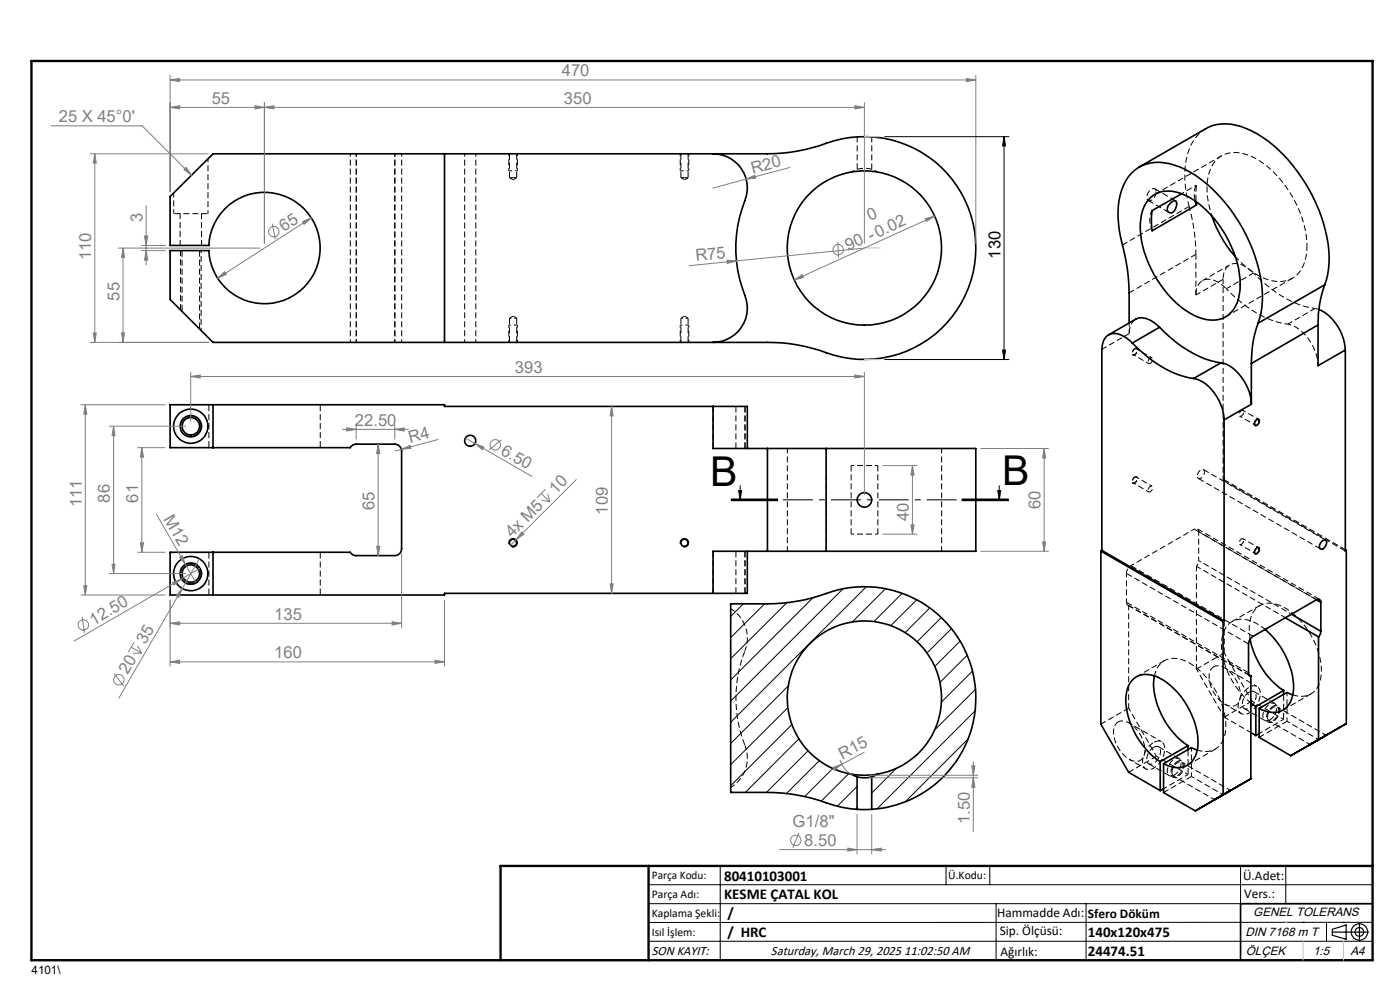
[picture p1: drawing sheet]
<svg xmlns="http://www.w3.org/2000/svg" width="297mm" height="210mm" viewBox="0 0 297 210" stroke-linecap="round" stroke-linejoin="round" font-family="sans-serif">
<path d="M38.6 53.1v12.9M44.1 45.3h-7.3M245.3 40.7l-.2-.6a1.53 1.53 0 0 0-1.8 1.6 .66 .66 0 0 0 .2 .8 .66 .66 0 0 0 .8-.1 2.2 2.2 0 0 0 1-1.7M44.3 85.8v9.1M67.9 94.9v-9.1M44.3 117.1v9.1M67.9 126.2v-9.1M158 138a27.3 27.3 0 0 0 0 20.1M244.7 157.5a4.8 4.8 0 0 0-2.2 4.9 1.44 1.44 0 0 0 2.5 .4 4.6 4.6 0 0 0 1.9-5 1.41 1.41 0 0 0-2.2-.3M265 145.8a4.8 4.8 0 0 0-2.2 4.9 1.44 1.44 0 0 0 2.4 .4 4.6 4.6 0 0 0 2-5 1.41 1.41 0 0 0-2.2-.3M272.3 147.3v5.3M252 164.3v-5.3" fill="none" stroke="#000" stroke-width=".21" stroke-dasharray="1.3 .6" stroke-dashoffset="-.1" stroke-linecap="butt"/>
<g fill="none" stroke="#000" stroke-width=".21" stroke-dasharray="1.3 .6" stroke-dashoffset=".6" stroke-linecap="butt">
<path d="M74.3 32.6v40M75.6 32.6v40M83.8 32.6v40M85.2 32.6v40M98.6 32.6v40M277.3 52.2a23.4 23.4 0 0 0-10.9-18.5 7.4 7.4 0 0 0-7.5-.5 7.4 7.4 0 0 0-2.8 6.2l.2 3.3 .8 3.1M100.9 72.6v-40M240.4 75.2l3.3 1.9M244.4 75.9l-3.3-1.9M260.1 61.3a23.5 23.5 0 0 0 13.1 7.5M278.9 65.4a22.8 22.8 0 0 1-13-7.5M263 88.3l3.3 1.9"/>
<path d="M267 89l-3.3-1.9M240.4 102.4l3.3 1.9M244.4 103.1l-3.3-1.9M263 115.5l3.3 1.9M267 116.2l-3.3-1.9M265.6 148.7l6.7 3.9M273 153l6.7 3.9M245.3 160.4l6.7 3.9M252.8 164.7l6.7 3.9"/>
</g>
<g fill="none" stroke="#000" stroke-width=".21" stroke-dasharray="1.3 .6" stroke-dashoffset=".4" stroke-linecap="butt">
<path d="M108.1 37.7h.7M108.1 37.7l.7 .4M108.8 37.7h.8M108.8 38.1l.8-.4M144.4 37.7h.8M144.4 37.7l.8 .4M145.2 37.7h.8M145.2 38.1l.8-.4M36.8 41v4.3M108.8 67l-.7 .5M109.6 67.5l-.8-.5M145.2 67l-.8 .5"/>
<path d="M146 67.5l-.8-.5M279.8 65.6l-.9-.2M254.3 118.9v-6.1M239 121.6v6.2M252.8 158.6v6.1M269.2 152.9l8.7 5M270.1 149.8a2.79 2.79 0 0 0-1.3 3.1 1.08 1.08 0 0 0 1.8-.2 2.11 2.11 0 0 0 .4-3h-.6l-.3 .1M273 153v-6.1M249 164.6l8.7 5M249.8 161.5a2.79 2.79 0 0 0-1.3 3.1 1.08 1.08 0 0 0 1.8-.2 2.11 2.11 0 0 0 .5-3h-.6l-.4 .1"/>
</g>
<path d="M42.7 70v-16.9M109.6 67.5h-1.5M146 67.5h-1.6" fill="none" stroke="#000" stroke-width=".21" stroke-dasharray="1.3 .6" stroke-dashoffset=".8" stroke-linecap="butt"/>
<g fill="none" stroke="#000" stroke-width=".21" stroke-dasharray="1.3 .6" stroke-dashoffset=".5" stroke-linecap="butt">
<path d="M186.2 36.5a5.5 5.5 0 0 0-5.6 0M44.1 45.3v-11.6M239.6 68.5v2.3M240.7 73.9l-.4 .5a.6 .6 0 0 0 .2 1l.7-.5a.6 .6 0 0 0-.2-1h-.3M273.2 68.8a8.8 8.8 0 0 1 6 6.3l.4 2.5M240.7 101.1l-.4 .5a.6 .6 0 0 0 .2 1l.7-.5a.6 .6 0 0 0-.2-1h-.3M253.3 112.2l-13.4 7.8M254.3 112.8l25 14.4M239 127.8a.58 .58 0 0 0 .4 .6M246.4 157.3l-6.8-3.9M253.8 141.9l5.9 10.2M259.8 149.4l3.5 2"/>
<path d="M265.6 148.7l-5.9-10.2M266.7 145.6l-6.9-3.9M272.3 152.6l-5.2 3M239.6 161.1l3.5 2M245.3 160.4l-5.9-10.2M252 164.3l-5.1 3"/>
</g>
<g fill="none" stroke="#000" stroke-width=".21" stroke-dasharray="1.3 .6" stroke-dashoffset=".1" stroke-linecap="butt">
<path d="M259.2 33l-14.2 8.2M38.2 45.3v6.7M38.3 53.1v12.6M42.8 52v-6.7M252.3 43.8l-14.2 8.2M253.7 53.9v8.7M239.6 62.1l14.1-8.2M260 67.2l14.2-8.2M285.4 116.6l-25.7-14.8M259.7 131.7v6.8M259.7 138.5l-5.9 3.4M267.3 128.4l-5.9 3.4"/>
<path d="M239.4 150.2l-5.9 3.4M247 140.1l-5.9 3.4M265.6 148.7l-5.9 3.4M272.2 150.6l5.9-3.4M273 153l-5.9 3.4M274.3 147.4a4.2 4.2 0 0 0 5.9-3.8 16.4 16.4 0 0 0-6.3-13.8 6.6 6.6 0 0 0-6.1-1.6 4.9 4.9 0 0 0-2.8 4.8l.2 2.6M245.3 160.4l-5.9 3.4M251.9 162.3l5.9-3.4M252.8 164.7l-5.9 3.4"/>
</g>
<g fill="none" stroke="#000" stroke-width=".21" stroke-dasharray="1.3 .6" stroke-linecap="butt">
<path d="M108.1 32.6v5.1M109.6 37.7v-5.1M109.8 36.2h-.1M144.4 32.6v5.1M146 37.7v-5.1M181.8 29v6.9M184.9 35.9v-6.9M243.6 42.5l4.4 2.6M249.4 42.6l-4.4-2.6M42.3 69.7v-16.6M107.9 69h.1M108.1 67.5v5.1"/>
<path d="M109.6 72.6v-5.1M144.3 69h.1M144.4 67.5v5.1M146 72.6v-5.1M151.3 86.2v8.9M156.1 86.2v8.9M158 86.2v8.9M186.2 98.8v14.5M156.1 116.9v8.9M180.6 113.3v-14.5M239.9 120l25.9 15M253.3 112.2l26 15"/>
<path d="M254.2 101.5l25.9 14.9M259.5 101.9l25.9 15M259.5 101.9l.2-.1M281.2 114.6l-25.9-15M151.3 125.8v-8.9M158 125.8v-8.9M239 121.6l25.9 15M239 127.8l25.9 14.9M239.2 128.4l26 14.9M279.9 127.1l-25.9-14.9M264 150.3l4.3 2.5M270.4 149.2l-4.3-2.5"/>
<path d="M243.7 162l4.4 2.5M250.1 160.9l-4.3-2.5"/>
</g>
<g fill="none" stroke="#000" stroke-width=".35">
<path d="M94.3 32.6v40M151.3 32.6a7.3 7.3 0 0 1 6.7 10 27.8 27.8 0 0 0 .3 21 7.3 7.3 0 0 1-7 9M241.7 35.4l14.1-8.1a10.1 10.1 0 0 1 9.7 .5 32.1 32.1 0 0 1 14.3 16.8 24 24 0 0 1 1.6 14.8l-.4 1M36.1 41.7l9.1-9.1h117.6a39.2 39.2 0 0 0 14.1-2.7 23.7 23.7 0 0 1 30 24.4 23.7 23.7 0 0 1-33.1 20l-3.1-.8a33.6 33.6 0 0 0-7.9-.9h-117.6l-9.1-9.1v-10.3h8.2a11.8 11.8 0 0 0 17.9 9.5 11.8 11.8 0 0 0 0-20.2 11.8 11.8 0 0 0-17.9 9.6h-8.2zM244.2 41.8a6 6 0 0 1 6.2-.8 20.6 20.6 0 0 1 10.7 11.1 17.8 17.8 0 0 1 1.6 11.3 5.7 5.7 0 0 1-7.6 4.2 18.4 18.4 0 0 1-9.7-8.3 19.7 19.7 0 0 1-3.3-13.7 6.7 6.7 0 0 1 2.1-3.8zM248.4 43a.9 .9 0 0 1 1.1-.3 1.97 1.97 0 0 1-1.2 2.5 .98 .98 0 0 1-.7-.8 .98 .98 0 0 1 .4-1zM250.7 41.1l-6.3 3.6-.1 1.5 .1 2.8 9.4-5.5M253.5 42.6l.3 .9M253.8 42.8v.7M257.1 45.8a25.5 25.5 0 0 0 5 8.7M239.5 68.5v-6.4a42.4 42.4 0 0 0-1.7-11.6 17.3 17.3 0 0 1 1-12.1 8.2 8.2 0 0 1 10.3-3.4 26.3 26.3 0 0 1 12.8 10.7 32 32 0 0 1 5.9 18.3 13.7 13.7 0 0 1-.9 4.6M240.2 72.8a5.4 5.4 0 0 0-4.4-2 2.98 2.98 0 0 0-2 3.3v42.7"/>
<path d="M240.2 72.8a24.7 24.7 0 0 0 11.9 7.3l1.1 .2M246 69.4l-.6-.5a3.9 3.9 0 0 0-4.5-1.2l-5.7 3.3M246 69.4a24.3 24.3 0 0 0 11.9 7.4l1.1 .2M246 69.4l-5.8 3.4M259 77a7.8 7.8 0 0 1 5.4 4.6 8.8 8.8 0 0 1 1.1 4.2M259 77l-5.8 3.3M265.5 77.1v8.7M266.9 68.6a23.9 23.9 0 0 0-1.4 8.5M279.6 68.9l-14.1 8.2M279.6 68.9v8.7l5.8-3.3M279.8 65.7a10 10 0 0 1 5.6 8.6M281 60.4a23.9 23.9 0 0 0-1.4 8.5"/>
<path d="M281 60.4l-14.1 8.2M285.4 74.3v42.6l.2-.1M45.2 85.9v9.1M151.3 86.2h-57v-.3h-58.2v9.1h38.2a1.51 1.51 0 0 1 1.3-.8h8.1a1.45 1.45 0 0 1 1.5 1.5v20.7a1.45 1.45 0 0 1-1.5 1.5h-8.1a1.39 1.39 0 0 1-1.3-.8h-38.2v9.1h58.2v-.3h57M151.3 86.2h7.2v8.9M151.3 86.2v8.9h11.5M162.8 95.1h12.5M162.8 95.1v21.8M175.3 95.1h31.7v21.8h-31.7M175.3 95.1v21.8M253.2 80.3a8.8 8.8 0 0 1 6.1 6.3l.4 2.5M259.7 89.1v42.6"/>
<path d="M265.5 85.8l-5.8 3.3M266.5 89.2l.3-.2a.67 .67 0 0 1 .2 .8 .67 .67 0 0 1-.8 .3v-.5zM45.2 117.1v9.1M158.5 116.9v9h-7.2M162.8 116.9h12.5M162.8 116.9h-11.5v9M233.5 116.9l26 15M233.5 116.9v36.7l5.9 10.2 6.7 3.9M233.8 116.8l25.9 14.9M233.8 116.8l-.3 .1M266.5 116.4l.3-.2a.73 .73 0 0 1 .2 .8 .73 .73 0 0 1-.7 .4l-.1-.5zM280.5 114.7a.55 .55 0 0 1 .9 .1 1.39 1.39 0 0 1-1.2 1.7 .96 .96 0 0 1 .1-1.5z"/>
<path d="M285.4 116.6l.2 .2M285.6 116.8v36.7l-5.9 3.4M259.5 131.9v36.7M259.7 131.7l-.2 .2M265.2 135.6a17.1 17.1 0 0 0 7.1 10.9M268.4 133.5a17 17 0 0 1 6 12.6 4.8 4.8 0 0 1-3.5 5 5.9 5.9 0 0 1-3.8-.8M272.7 131l7 4.1M273.9 130.3l6.3 3.6M279.3 127.2a.58 .58 0 0 1 .6 0 .58 .58 0 0 1 .3 .6M279.3 127.2l-13.5 7.8a1.97 1.97 0 0 0-.9 1.6v6.1a.56 .56 0 0 0 .5 .7M279.3 127.2l.9 .6M279.7 135.1v21.8"/>
<path d="M280.2 133.9l-.1 .5-.4 .7M280.2 127.8v6.1M244.9 143.4a15.3 15.3 0 0 0 4.1 12.1l1.4 1.5 1.6 1.2M252 158.2l-5.9 3.4M252 158.2v.8M254 159.1l-1.3-.5-5.9 3.4M265 143.2l.4 .2M265.4 149.1l1 .8M265.4 143.4v21.8l-5.9 3.4M265.4 155.4l1 .6M266.4 149.9v6.1M267.1 150.3v6.1l6.7 3.9 5.9-3.4"/>
<path d="M267.1 155.6l-.7 .4M272.3 146.5l-5.9 3.4M272.3 146.5v.8M274.2 147.4l-1.2-.5-5.9 3.4M277.9 157.9l3.4-1.9zM180.6 164.2a16.4 16.4 0 0 1-10.9-25.1 16.4 16.4 0 0 1 27.4 0 16.4 16.4 0 0 1-10.9 25.1M180.6 164.2l1.2 .6M180.6 164.2a16.3 16.3 0 0 0 5.6 0M181.8 171.7h3.1M181.8 164.8a5.7 5.7 0 0 0 3.1 0M181.8 171.7a26 26 0 0 1-8-1.9l-3.1-.8-3.1-.6a74.1 74.1 0 0 0-12.6-.3v-40a74.1 74.1 0 0 0 12.6-.3 49.8 49.8 0 0 0 10.2-2.7 23.6 23.6 0 0 1 28.9 19.4 23.6 23.6 0 0 1-21.8 27.2M181.8 164.8v6.9"/>
<path d="M184.9 164.8v6.9M186.2 164.2l-1.3 .6M246.1 161.6a16.8 16.8 0 0 1-7.3-13.5 4.7 4.7 0 0 1 3.5-5 7.7 7.7 0 0 1 6.2 2.4 17 17 0 0 1 5.6 12.4 4.7 4.7 0 0 1-3.5 4.9 5.5 5.5 0 0 1-3.8-.8M246.1 161.6v6.1M246.8 162v6.1l6.8 3.9 5.9-3.4M246.8 167.3l-.7 .4M257.6 169.6l3.4-1.9zM291.2 191.7h-28v12"/>
<circle cx="183.4" cy="52.6" r="16.4"/>
<circle cx="40.5" cy="90.4" r="3.6"/>
<circle cx="40.5" cy="90.4" r="1.86"/>
<circle cx="40.5" cy="90.4" r="2.27"/>
<circle cx="99.7" cy="93.5" r="1.18"/>
<circle cx="108.8" cy="115.2" r=".76"/>
<circle cx="145.2" cy="115.1" r=".77"/>
<circle cx="183.4" cy="106" r="1.55"/>
<circle cx="40.5" cy="121.7" r="3.6"/>
<circle cx="40.5" cy="121.7" r="1.86"/>
<circle cx="40.5" cy="121.7" r="2.28"/>
</g>
<g fill="none" stroke="#000" stroke-width=".21" stroke-dasharray="1.3 .6" stroke-dashoffset=".2" stroke-linecap="butt">
<path d="M255.8 27.3a10 10 0 0 0-4.4 8.3 24.3 24.3 0 0 0 .9 8.2M259.5 59.3l-5.8 3.3M260.9 56.2l-5.8 3.3M262.1 54.4a14.1 14.1 0 0 0 8.9 5.3 5.6 5.6 0 0 0 5.9-4.5l.4-3M265.9 57.9l-5.8 3.4M233.8 74.1l5.8-3.3M278.9 65.4l-5.7 3.4M162.8 95.1v21.8M167 95.1v21.8M175.3 116.9v-21.8M199.8 116.9v-21.8M239.4 128.4l25.6 14.8"/>
<path d="M239.4 128.4v21.8M253.8 120.1l18.9 10.9M237.2 153.1a3.5 3.5 0 0 0-.6 4.3 6.3 6.3 0 0 0 4.2 4.1 2.09 2.09 0 0 0 2.1-2.8 6.9 6.9 0 0 0-4.3-5.7h-1l-.4 .1M244.7 158.5a2.77 2.77 0 0 0-1.2 3.4 1.33 1.33 0 0 0 1.9-.6 2.06 2.06 0 0 0 .3-2.9l-1 .1M253.8 141.9v-21.8M254 159.1a4.2 4.2 0 0 0 6-3.8 16.4 16.4 0 0 0-6.4-13.8 6.6 6.6 0 0 0-6-1.6 4.3 4.3 0 0 0-2.7 3.5M257.5 141.4a3.5 3.5 0 0 0-.6 4.3 6.3 6.3 0 0 0 4.2 4.1 2.09 2.09 0 0 0 2-2.8 6.9 6.9 0 0 0-4.3-5.7h-.9l-.4 .1M259.7 152.1l5.7 3.3M265 146.8a2.77 2.77 0 0 0-1.2 3.4 1.33 1.33 0 0 0 1.9-.6 2.06 2.06 0 0 0 .3-2.9l-1 .1M265.4 149.1a17 17 0 0 1-6.3-12.7 4.7 4.7 0 0 1 3.5-5 7.6 7.6 0 0 1 5.8 2.1M268.9 152.1a2.21 2.21 0 0 1 1.9-2.2 1.25 1.25 0 0 1 .2 1.9l-.2 .4a1.14 1.14 0 0 1-1.7 .5l-.2-.6M269.4 152.7a.93 .93 0 0 1-1.2 .1 .93 .93 0 0 1-.3-1.1 2.83 2.83 0 0 1 2.2-2.6 1.14 1.14 0 0 1 .6 1.7l-.4 .9-.9 1"/>
<path d="M248.6 163.8a2.21 2.21 0 0 1 1.9-2.2 1.25 1.25 0 0 1 .2 1.9l-.2 .4a1.14 1.14 0 0 1-1.7 .6l-.2-.7M249.1 164.4a.93 .93 0 0 1-1.1 .1 .93 .93 0 0 1-.4-1.1 2.83 2.83 0 0 1 2.2-2.6 1.14 1.14 0 0 1 .7 1.7l-.4 .9-1 1"/>
</g>
<g fill="none" stroke="#000" stroke-width=".21" stroke-dasharray="1.3 .6" stroke-dashoffset=".7" stroke-linecap="butt">
<path d="M107.9 32.6v3.6M109.8 36.2v-3.6M144.3 32.6v3.6M146.1 36.2v-3.6M253.9 39.2l-3.2 1.9M107.9 69v3.6M109.8 72.6v-3.6M144.3 69v3.6M146.1 72.6v-3.6M186.2 98.8h-5.6M186.2 113.3h-5.6M254.3 112.8a.57 .57 0 0 0-.3-.6 .57 .57 0 0 0-.7 0"/>
<path d="M254.3 118.9l19.7 11.4M253.8 120.1l.5-1.2"/>
</g>
<path d="M253.9 39.2l-.2 1.5 .1 2.1M253.9 39.2l-.5 1.3 .2 2.1M265.9 57.9a4.6 4.6 0 0 0-4.9-1.8 3.2 3.2 0 0 0-1.5 3.2M240.2 74.9l.3-.7 .4-.2a.7 .7 0 0 1 .2 .8 .7 .7 0 0 1-.7 .4l-.2-.3M240.9 67.7a3.3 3.3 0 0 0-1.3 3.1M243.5 76.8l.3-.7 .4-.2a.7 .7 0 0 1 .2 .8 .7 .7 0 0 1-.7 .4l-.2-.3M253.7 62.6a2.8 2.8 0 0 1 3.2-3.3 6.3 6.3 0 0 1 3.2 2M263.9 87.4l-.1-.2a.7 .7 0 0 0-.8 .2 .7 .7 0 0 0 0 .9l.6-.2 .3-.7M240.2 102.1l.3-.7 .4-.2a.7 .7 0 0 1 .2 .8 .7 .7 0 0 1-.7 .4l-.2-.3M243.5 104l.3-.7 .4-.2a.7 .7 0 0 1 .2 .8 .7 .7 0 0 1-.7 .4l-.2-.3M254 101l.3-1a.63 .63 0 0 1 .9-.4 .63 .63 0 0 1 .2 1l-.3 .6a.6 .6 0 0 1-1.1 0v-.2M263.9 114.6l-.1-.2a.7 .7 0 0 0-.8 .2 .7 .7 0 0 0 0 .9l.6-.2 .3-.7" fill="none" stroke="#000" stroke-width=".21" stroke-dasharray="1.3 .6" stroke-dashoffset="-.2" stroke-linecap="butt"/>
<path d="M244.4 44.7a4.6 4.6 0 0 0 0 4.2M253.7 53.9a39.7 39.7 0 0 0-1.4-10.1M259.5 59.3v42.6M155 129.1a7.3 7.3 0 0 1 3 8.9M158 158.1a7.3 7.3 0 0 1-3 8.9M281.3 156l-10.4-6M261.1 167.7l-10.4-6" fill="none" stroke="#000" stroke-width=".21" stroke-dasharray="1.3 .6" stroke-dashoffset=".3" stroke-linecap="butt"/>
<path d="M239.9 120a2.08 2.08 0 0 0-.9 1.6" fill="none" stroke="#000" stroke-width=".21" stroke-dasharray="1.3 .6" stroke-dashoffset="1" stroke-linecap="butt"/>
<g fill="none" stroke="#000" stroke-width=".21">
<path d="M187.7 29h26.3M213 29l.3 2h-.6zM213 29v47.3M187.7 76.3h26.3M212.7 74.3h.6l-.3 2zM38.3 91a2.19 2.19 0 0 1 2-2.8 2.19 2.19 0 0 1 2.3 2.4 2.19 2.19 0 0 1-2.7 1.9M266.4 89.1l.5-.3 .2 .1a.93 .93 0 0 1-.9 1.4 .8 .8 0 0 1 .2-1.2zM107.9 115.4a.92 .92 0 0 1 .9-1.2 .92 .92 0 0 1 1 1 .92 .92 0 0 1-1.2 .8M144.3 115.4a.92 .92 0 0 1 .8-1.2 .92 .92 0 0 1 1 1 .92 .92 0 0 1-1.1 .8M155 106.2h10zM155 106h10M155 105.8h10"/>
<path d="M156.7 104.1h.6l-.3 1.9zM157 103v3M204 106h10M204 105.8h10M204 106.2h10M211.7 104.1h.6l-.3 1.9zM212 103v3M266.4 116.3l.7-.2a.97 .97 0 0 1-.9 1.4 .85 .85 0 0 1 .2-1.2zM38.3 122.2a2.18 2.18 0 0 1 2-2.7 2.18 2.18 0 0 1 2.3 2.4 2.18 2.18 0 0 1-2.7 1.9M157.7 128.1l-2.7 2.7M162.2 128.1l-7.2 7.1M166.9 127.9l-11.9 11.8"/>
<path d="M172.5 126.8l-17.5 17.4M178.9 124.9l-23.9 23.8M183.8 124.5l-28.8 28.7M187.9 124.9l-7.1 7M191.4 125.9l-6 6M194.5 127.2l-5.5 5.5M197.2 129l-5.2 5.2M199.7 131l-5.1 5.1M201.9 133.3l-5.3 5.2M203.7 136l-5.4 5.4M205.2 139l-5.8 5.8M167.1 150.1l-12.1 12.1"/>
<path d="M167.2 145.5l-12.2 12.2M168 153.7l-13 13M169.5 156.7l-11.4 11.4M171.4 159.3l-8.8 8.8M205.4 156.8l-13.3 13.3M206.3 142.3l-6.6 6.6M206.9 150.8l-20.8 20.8M206.9 146.2l-8.6 8.7M173.8 161.4l-6.9 6.9M176.7 163l-6 6M180.1 164.1l-5.9 5.8M181.8 166.8l-4.2 4.2"/>
<path d="M181.8 171.3l-.3 .4M190.1 163l-5.2 5.2M137.6 187.7h153.6M137.6 191.7h153.6M137.6 199.7h153.6M152.8 183.7v20M200.7 183.7v4M210 183.7v4M211.3 191.7v12M230.4 191.7v12M263.2 183.7v20M272.8 183.7v8"/>
<path d="M276.4 195.6h.1M281.4 195.6v4.1M285 195.6h.1M291.2 195.6l-153.6 .1"/>
</g>
<g fill="none" stroke="#808080" stroke-width=".21">
<path d="M36.1 17l2-.4v.7zM36.1 16v24.7M36.1 17h170.9M205 16.6l2 .4-2 .3zM207 16v35.6M10.9 26.7h19.3l10.4 10.5M19.1 32.6h25.1M20.1 32.6v40M20.1 32.6l.3 2h-.6zM36.1 22.8l2-.4v.7zM36.1 22.8h147.3M39 36l.5-.5 1.1 1.7z"/>
<path d="M54.1 22.4l2 .4-2 .3zM56.1 22.8l2-.4v.7zM56.1 21.8v29.8M158.3 38l1.8-.8 .2 .6zM158.3 38l-7 1.9M167.6 35.5l-9.3 2.5M181.4 22.4l2 .4-2 .3zM183.4 21.8v29.8M25.1 52.6h30M26.1 52.6v20M26.1 52.6l.3 2h-.6zM30 52.1h5.1"/>
<path d="M30 53.2h5.1M30.7 50.1h.6l-.3 2zM31 43.6v12.6M31 53.2l.3 2h-.6zM46.2 59l1.5-1.4 .3 .6zM57.7 47.4l.7 3.4M64.2 47l1.8-.8-1.5 1.4zM66 46.2l-19.8 12.8M154.2 55.2l2 .1-1.9 .6zM168.5 59.4l1.7-1.1 .2 .6zM177.7 51.3l.2 3.4M183.4 52.6l-37.2 3.8"/>
<path d="M196.3 46.4l2-.5-1.7 1zM198.3 45.9l-29.8 13.5M19.1 72.6h25.1M19.8 70.6h.6l-.3 2zM25.8 70.6h.6l-.3 2zM40.5 79.9l2-.4v.7zM40.5 78.9v10.5M40.5 79.9h142.9M181.4 79.5l2 .4-2 .3zM183.4 78.9v26.1M17.1 85.9h18M18.1 85.9v40.3"/>
<path d="M18.1 85.9l.3 2h-.6zM23.1 90.4h16.4M24.1 90.4l.3 2h-.6zM24.1 90.4v31.3M29.1 95h6M30.1 95v22.1M30.1 95l.3 2h-.6zM72.6 91.1h14.1M73.6 90.8l2 .3-2 .3zM75.6 90.1v3.1M80.2 94.2l.4 2h-.7zM80.2 94.2v23.7"/>
<path d="M83.7 91.1l2-.3v.6zM83.7 90.1v3.1M85.2 95.3l1.8-.8 .2 .6zM85.2 95.3l-1.5 .4M93 93.2l-7.8 2.1M98.7 92.9l2.1 1.2M100.8 94.1l1.9 .7-.4 .6zM100.8 94.1l12.2 7M106.4 93.3l-2.6 2.1M129.8 86.2l.3 2h-.7zM129.8 86.2v39.7M187.2 98.8h7.4"/>
<path d="M193.6 98.8l.3 2h-.6zM193.6 98.8v14.5M208 95.1h14.5M221.5 95.1l.3 2h-.6zM221.5 95.1v21.8M23.8 119.7h.6l-.3 2zM29.1 117.1h6M29.8 115.1h.6l-.3 2zM33.2 109l6.2 10.8M38.1 118.2l.6-.3 .7 1.9zM39.4 119.8l2.2 3.8M42.3 118.5l-3.6 6.3"/>
<path d="M79.9 115.9h.7l-.4 2zM85.2 117.4v15.8M110.7 112.8l.4 .5-1.6 1.2zM114.8 104.7l1.8 1.8M114.9 106.1l1.7 .4M115.7 103.8l-1.8 1.8M116.2 104.7l.4 1.8M122.3 101.7l-14.1 14.1M187.2 113.3h7.4M193.3 111.3h.6l-.3 2zM208 116.9h14.5M221.2 115h.6l-.3 1.9z"/>
<path d="M17.1 126.2h18M17.4 130.9l.5 3.4M17.8 124.2h.6l-.3 2zM23.1 121.7h16.4M27.8 137.3l2.2 1.2M28.5 136.2l-1.3 2.2M29.2 137l.8 1.5M30 138.5l-1.8 .1M36.1 127.2v14.2M36.1 132.2l2-.3v.7zM36.1 132.2h49.1M36.6 123.5l1.9-.7-1.6 1.3z"/>
<path d="M38.5 122.8l-22.9 13.2M38.7 124.8l-.8 1.9-.5-.3zM38.7 124.8l-13.5 23.4M42.4 120.5l-3.9 2.3M83.2 131.9l2 .3-2 .4zM94.3 127.2v14.2M129.4 123.9h.7l-.3 2zM24.2 142.8l2 2.7M36.1 140.4l2-.4v.7zM36.1 140.4h58.2M92.3 140l2 .4-2 .3zM183.4 159.6l-4.8 2.5"/>
<path d="M169.5 176.7l-1.3 3.1M176.7 162.8l1.9-.7-1.6 1.3zM178.2 161.2l.4 .9a5.2 5.2 0 0 0 2.3 2.3M178.6 162.1l-2.7 1.5M179.8 179.9l2 .3-2 .3zM181.8 172.7v8.5M184.4 165h23.1M184.4 164.5h23.1M184.9 172.7v8.5M206.2 162.4h.6l-.3 2.1zM206.5 161.5v15M206.5 165l.3 2h-.6z"/>
<path d="M165.3 180.2h22.6M184.9 180.2l2-.3v.6z"/>
<circle cx="58.1" cy="49.1" r="1.11"/>
<circle cx="177.8" cy="53" r="1.1"/>
<circle cx="105.1" cy="94.4" r="1.11"/>
<circle cx="17.7" cy="132.6" r="1.1"/>
<circle cx="25.2" cy="144.2" r="1.11"/>
<circle cx="168.8" cy="178.2" r="1.11"/>
</g>
<path d="M109.7 36.2h-1.8M146.1 36.2h-1.8M108 69h1.8M144.4 69h1.7" fill="none" stroke="#000" stroke-width=".21" stroke-dasharray="1.3 .6" stroke-dashoffset=".9" stroke-linecap="butt"/>
<g fill="none" stroke="#000" stroke-width=".25">
<path d="M282.6 197.7h7.8M282.6 197.1l3-.9v3l-3-.8zM288.4 195.8v3.8M106.2 203.7h185"/>
<circle cx="288.4" cy="197.7" r="1.74"/>
<circle cx="288.4" cy="197.7" r=".93"/>
</g>
<path d="M214 106h-59" fill="none" stroke="#000" stroke-width=".21" stroke-dasharray="6.3 1.3 1.3 1.3" stroke-dashoffset="-.9" stroke-linecap="butt"/>
<path d="M183.4 52.6h3.3" fill="none" stroke="#c0c0c0" stroke-width=".21" stroke-dasharray="15.2 1.3 1.3 1.3" stroke-linecap="butt"/>
<path d="M6.7 12.9h284.5v190.8h-284.5zM137.6 183.7v20M291.2 183.7h-185v20" fill="none" stroke="#000" stroke-width=".5"/>
<path d="M276.4 199.7v4M285 199.7v4" fill="none" stroke="#c0c0c0" stroke-width=".21"/>
<path d="M183.4 29h3.3M183.4 76.3h3.3M272.8 195.6h.1" fill="none" stroke="#c0c0c0" stroke-width=".25"/>
<g fill="#808080">
<path d="M38.1 118.2l.6-.3 .7 1.9z"/>
<path d="M85.2 95.3l1.8-.8 .2 .6z"/>
<path d="M176.7 162.8l1.9-.7-1.6 1.3z"/>
<path d="M36.6 123.5l1.9-.7-1.6 1.3z"/>
<path d="M110.7 112.8l.4 .5-1.6 1.2z"/>
<path d="M38.7 124.8l-.8 1.9-.5-.3z"/>
<path d="M100.8 94.1l1.9 .7-.4 .6z"/>
<path d="M92.3 140l2 .4-2 .3zM36.1 140.4l2-.4v.7z"/>
<path d="M40.5 79.9l2-.4v.7zM181.4 79.5l2 .4-2 .3z"/>
<path d="M179.8 179.9l2 .3-2 .3zM184.9 180.2l2-.3v.6z"/>
<path d="M83.2 131.9l2 .3-2 .4zM36.1 132.2l2-.3v.7z"/>
<path d="M17.8 124.2h.6l-.3 2zM18.1 85.9l.3 2h-.6z"/>
<path d="M129.4 123.9h.7l-.3 2zM129.8 86.2l.3 2h-.7zM221.2 115h.6l-.3 1.9zM221.5 95.1l.3 2h-.6z"/>
<path d="M206.5 165l.3 2h-.6zM206.2 162.4h.6l-.3 2.1z"/>
<path d="M30.1 95l.3 2h-.6zM29.8 115.1h.6l-.3 2z"/>
<path d="M80.2 94.2l.4 2h-.7zM79.9 115.9h.7l-.4 2zM24.1 90.4l.3 2h-.6zM23.8 119.7h.6l-.3 2zM193.6 98.8l.3 2h-.6zM193.3 111.3h.6l-.3 2z"/>
<path d="M73.6 90.8l2 .3-2 .3zM83.7 91.1l2-.3v.6z"/>
</g>
<path d="M211.7 104.1h.6l-.3 1.9zM156.7 104.1h.6l-.3 1.9z" fill="#000"/>
<g fill="#808080">
<path d="M39 36l.5-.5 1.1 1.7z"/>
<path d="M154.2 55.2l2 .1-1.9 .6z"/>
<path d="M158.3 38l1.8-.8 .2 .6z"/>
<path d="M168.5 59.4l1.9-.5-.2-.6zM196.3 46.4l.3 .5 1.7-1z"/>
<path d="M46.2 59l1.8-.8-.3-.6zM64.2 47l.3 .6 1.5-1.4z"/>
<path d="M30.7 50.1h.6l-.3 2zM31 53.2l.3 2h-.6zM26.1 52.6l.3 2h-.6zM25.8 70.6h.6l-.3 2zM20.1 32.6l.3 2h-.6zM19.8 70.6h.6l-.3 2z"/>
<path d="M56.1 22.8l2-.4v.7zM181.4 22.4l2 .4-2 .3zM36.1 22.8l2-.4v.7zM54.1 22.4l2 .4-2 .3zM36.1 17l2-.4v.7zM205 16.6l2 .4-2 .3z"/>
</g>
<path d="M213 29l.3 2h-.6zM212.7 74.3h.6l-.3 2z" fill="#000"/>
<g font-size="8.7">
<text x="150.6" y="103.1">B</text>
<text x="212.6" y="102.8">B</text>
</g>
<g font-size="3.5" fill="#808080">
<text x="119.2" y="16.2">470</text>
<text x="44.9" y="22">55</text>
<text x="119.6" y="22">350</text>
<text x="12.5" y="25.9">25 X 45°0'</text>
<text x="159.7" y="36.8" transform="rotate(-15 159.7 36.8)">R20</text>
<text x="30.2" y="47.1" transform="rotate(-90 30.2 47.1)">3</text>
<text x="184.6" y="46.9" transform="rotate(-24 184.6 46.9)">0</text>
<text x="60.2" y="49.1" transform="rotate(-33 60.2 49.1)">65</text>
<text x="179.9" y="53.3" transform="rotate(-24 179.9 53.3)">90 -0.02</text>
<text x="19.3" y="55.2" transform="rotate(-90 19.3 55.2)">110</text>
<text x="147.7" y="55.4" transform="rotate(-6 147.7 55.4)">R75</text>
<text x="25.3" y="63.7" transform="rotate(-90 25.3 63.7)">55</text>
<text x="109.2" y="79.1">393</text>
<text x="75.3" y="90.3">22.50</text>
<text x="87" y="94.1" transform="rotate(-15 87 94.1)">R4</text>
<text x="106" y="96.3" transform="rotate(30 106 96.3)">6.50</text>
<text x="17.3" y="107.6" transform="rotate(-90 17.3 107.6)">111</text>
<text x="23.3" y="106.6" transform="rotate(-90 23.3 106.6)">86</text>
<text x="29.3" y="106.6" transform="rotate(-90 29.3 106.6)">61</text>
<text x="117.9" y="105" transform="rotate(-45 117.9 105)">10</text>
<text x="34.6" y="110" transform="rotate(60 34.6 110)">M12</text>
<text x="79.5" y="108.2" transform="rotate(-90 79.5 108.2)">65</text>
<text x="129" y="109.2" transform="rotate(-90 129 109.2)">109</text>
<text x="192.8" y="110.5" transform="rotate(-90 192.8 110.5)">40</text>
<text x="220.7" y="108.1" transform="rotate(-90 220.7 108.1)">60</text>
<text x="108.6" y="114.2" transform="rotate(-45 108.6 114.2)">4x M5</text>
<text x="58.2" y="131.4">135</text>
<text x="19.8" y="132.7" transform="rotate(-30 19.8 132.7)">12.50</text>
<text x="30.9" y="136.8" transform="rotate(-60 30.9 136.8)">35</text>
<text x="27.1" y="143.2" transform="rotate(-60 27.1 143.2)">20</text>
<text x="58.2" y="139.6">160</text>
<text x="178.7" y="161.2" transform="rotate(-28 178.7 161.2)">R15</text>
<text x="168.2" y="175.5">G1/8&quot;</text>
<text x="170.6" y="179.4">8.50</text>
<text x="205.7" y="174.9" transform="rotate(-90 205.7 174.9)">1.50</text>
</g>
<text font-size="3.5" x="212.2" y="54.9" transform="rotate(-90 212.2 54.9)">130</text>
<g font-size="3.2">
<text x="153.6" y="190.8">KESME ÇATAL KOL</text>
<text x="153.6" y="186.8">80410103001</text>
<text x="154.3" y="194.8">/</text>
<text x="154.3" y="198.8">/ HRC</text>
<text x="230.8" y="198.7">140x120x475</text>
<text x="230.8" y="202.8">24474.51</text>
</g>
<g font-size="2.8">
<text x="263.7" y="186.7">Ü.Adet:</text>
<text x="263.9" y="190.5">Vers.:</text>
<text x="211.5" y="194.5">Hammadde Adı:</text>
<text x="230.8" y="194.7">Sfero Döküm</text>
<text x="138.3" y="202.6">SON KAYIT:</text>
<text x="163.6" y="202.6">Saturday, March 29, 2025 11:02:50 AM</text>
<text x="212.1" y="198.4">Sip. Ölçüsü:</text>
<text x="212.2" y="202.7">Ağırlık:</text>
</g>
<g font-size="2.6">
<text x="265.9" y="194.4">GENEL TOLERANS</text>
<text x="264.2" y="198.5">DIN 7168 m T</text>
<text x="264.3" y="202.6">ÖLÇEK</text>
<text x="278.5" y="202.6">1:5</text>
<text x="286.5" y="202.6">A4</text>
</g>
<g font-size="2.5">
<text x="138.3" y="186.4">Parça Kodu:</text>
<text x="138.3" y="190.5">Parça Adı:</text>
<text x="201.2" y="186.5">Ü.Kodu:</text>
<text x="138.3" y="194.5">Kaplama Şekli:</text>
<text x="138.3" y="198.6">Isıl İşlem:</text>
<text x="6.7" y="206.7">4101\</text>
</g>
</svg>
